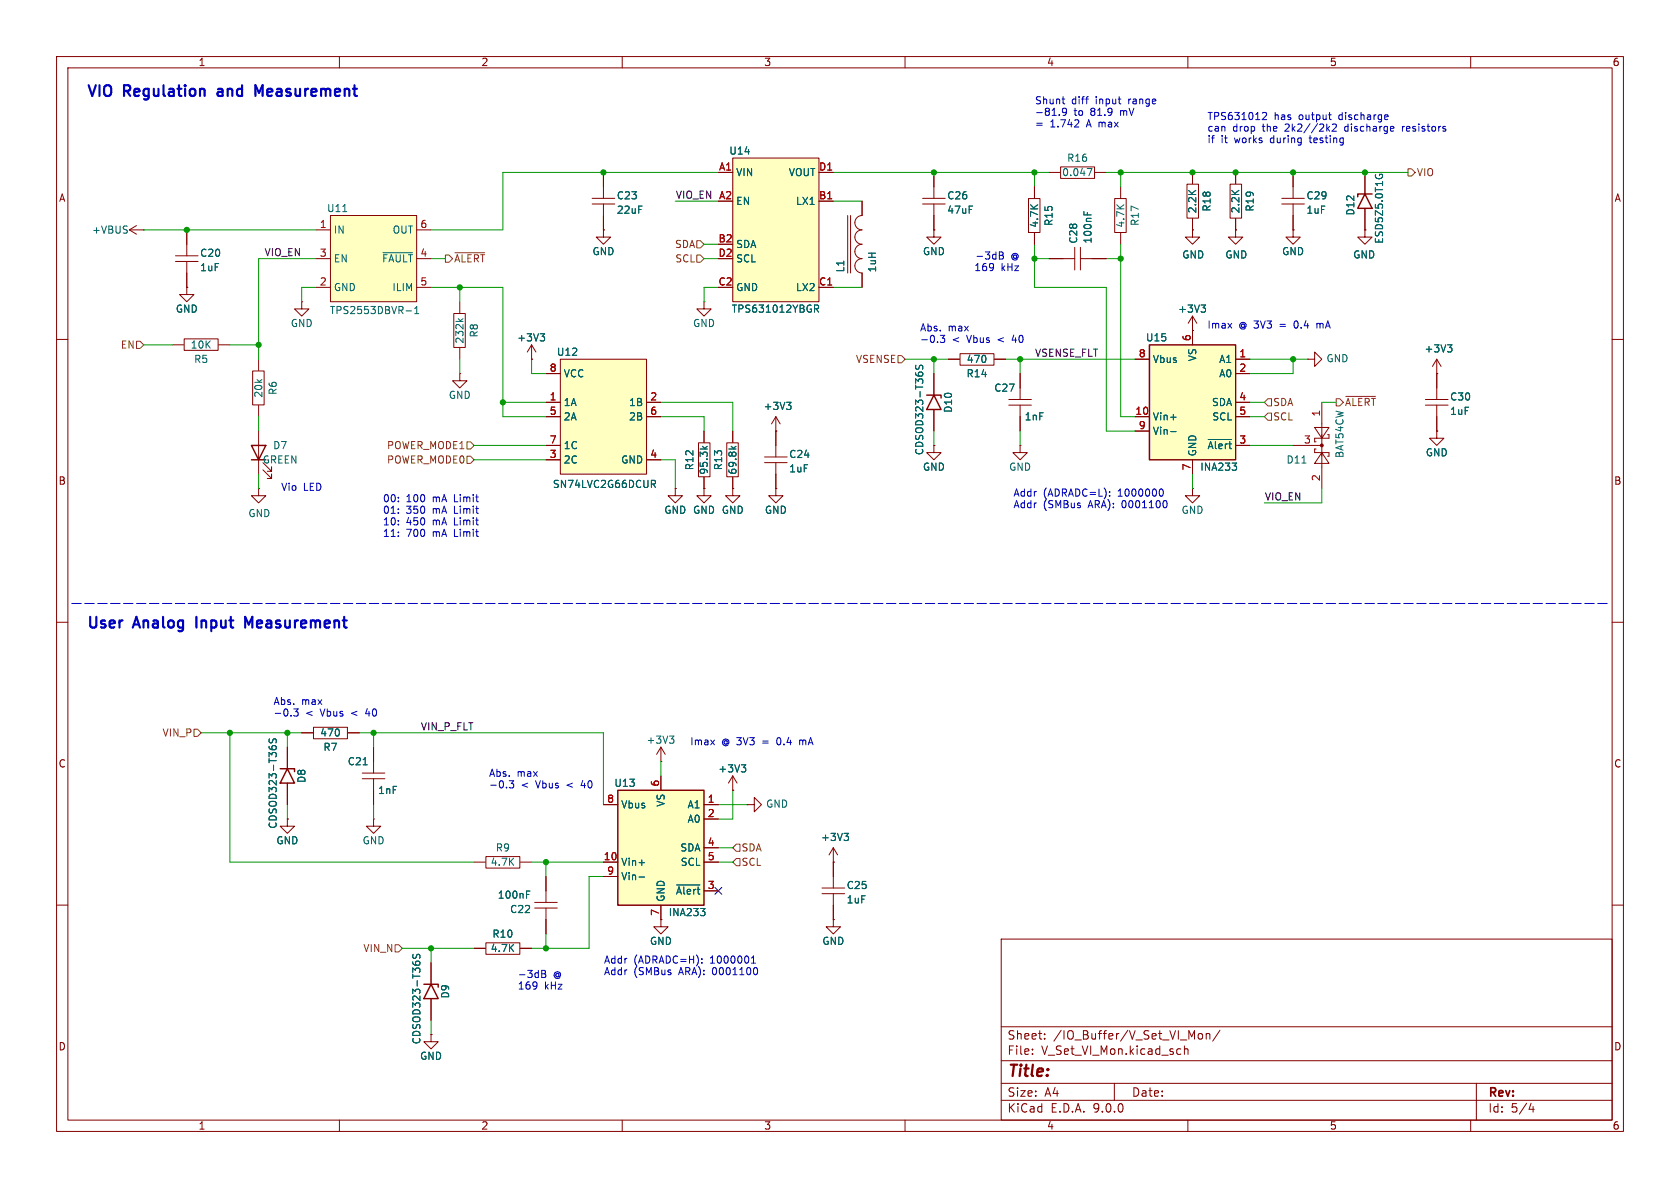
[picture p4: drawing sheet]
<svg xmlns="http://www.w3.org/2000/svg" width="297mm" height="210mm" viewBox="0 0 297 210" stroke-linecap="round" stroke-linejoin="round" font-family="sans-serif">
<g fill="none" stroke="#840000" stroke-width=".18">
<path d="M10 10h277v190h-277zM12 12h273v186h-273zM60 10v2M110 10v2M160 10v2M210 10v2M260 10v2M149.9 38.1v10.2M150.4 38.1v10.2M152.4 35.6v2.5a1.27 1.27 0 0 0-1.3 1.3 1.27 1.27 0 0 0 1.3 1.2 1.27 1.27 0 0 0-1.3 1.3 1.27 1.27 0 0 0 1.3 1.3 1.27 1.27 0 0 0-1.3 1.3 1.27 1.27 0 0 0 1.3 1.2 1.27 1.27 0 0 0-1.3 1.3 1.27 1.27 0 0 0 1.3 1.3v2.5M217.5 32.6h2v6h-2zM218.4 30.5v2"/>
<path d="M218.4 38.6v2M218.4 40.6v1.3h1.3l-1.3 1.3-1.2-1.3h1.2M218.4 40.6h.1M10 60h2M231.1 63.5h1.3v-1.3l1.3 1.3-1.3 1.3v-1.3M231.1 63.5h.1M285 60h2M10 110h2M285 110h2M10 160h2M177 166h108v32h-108zM285 160h2"/>
<path d="M60 198v2M110 198v2M160 198v2M177 194.5h108M177 191.5h108M177 187.5h108M177 181.5h108M182.5 186.3v.1M182.5 185.5v.1M184.7 183.6v.1M184.7 182.8v.1M197 191.5v3"/>
<path d="M208.6 185.4l.1 .1M208.7 186.3l-.1 .1M209.4 184.9v1.5M209.4 185.5l.2-.1 .4 .1v.9M210 198v2M211.9 182.8l.2-.1 .4 .1 .1 .6-.1 .2-.4 .1-.2-.1zM213.2 182.8l.3-.1 .3 .1 .1 .9M213.2 182.7v1M215.7 182.1l-1.3 2M260 198v2M261 191.5v6.5M270.7 195l-.4 1.1h.9"/>
<path d="M271 195.6v1"/>
</g>
<path d="M129.5 27.9h15.3v25.4h-15.3z" fill="#ffffc2"/>
<g fill="none" stroke="#840000" stroke-width=".18">
<path d="M24.1 39.9l-1.2 .7M127 30.5h2.5M129.5 27.9h15.3v25.4h-15.3zM144.8 30.5h2.5M144.8 35.6h2.5M22.9 40.6l1.2 .8M22.9 40.6h2.5M25.4 40.6h.1M53.3 53.3v1.3h1.3l-1.3 1.3-1.2-1.3h1.2M53.3 53.3h.1M144.8 50.8h2.5M228.6 40.6v1.3h1.3l-1.3 1.3-1.3-1.3h1.3"/>
<path d="M228.6 40.6h.1M167.6 63.5h2M169.7 62.5h6v2.1h-6zM175.8 63.5h2M178.3 71.6h4M178.3 70.6h4M180.3 78.7v1.3h1.3l-1.3 1.3-1.2-1.3h1.2M180.3 78.7h.1M180.3 66v4.6M180.3 71.6v4.6M45.7 86.4v1.2h1.3l-1.3 1.3-1.3-1.3h1.3M45.7 86.4h.1"/>
<path d="M94.5 159.5h4M96.5 154.9v4.6M94.5 160.5h4M96.5 160.5v4.6M116.8 162.6v1.2h1.3l-1.3 1.3-1.2-1.3h1.2M116.8 162.6h.1"/>
</g>
<path d="M144 53.9h.5l.2 .3-.1 .3-.6 .1M144.3 54.6l.4 .6M93.1 158.1h.4M93.1 157.5h.6" fill="none" stroke="#006464" stroke-width=".18"/>
<path d="M203.2 61h15.2v20.3h-15.2z" fill="#ffffc2"/>
<path d="M203.2 61h15.2v20.3h-15.2z" fill="none" stroke="#840000" stroke-width=".25"/>
<g fill="none" stroke="#840000" stroke-width=".18">
<path d="M32.6 59.9h6v2h-6zM185.4 45.7h4.6M190 43.7v4M191 43.7v4M191 45.7h4.6M210.8 58.4v2.6M30.5 61h2M38.6 61h2M200.7 63.5h2.5M200.7 73.7h2.5M200.7 76.2h2.5M218.4 63.5h2.6"/>
<path d="M218.4 73.7h2.6M218.4 66h2.6M218.4 71.1h2.6M218.4 78.7h2.6M210.8 81.3v2.5"/>
</g>
<path d="M191.6 37.4v.6M192.2 37.6v.4M207 73.8h.9M207 76.3h.9M213.6 77.7h4.1M217.8 81.9h.8l-.4 .4M218.6 82.5v.5" fill="none" stroke="#006464" stroke-width=".18"/>
<path d="M109.2 139.7h15.3v20.3h-15.3z" fill="#ffffc2"/>
<path d="M44.4 78.7h2.6l-1.3 2.6zM163.8 69.9h2.6v.5M165.1 69.9l1.3 2.5h-2.6zM44.4 81.3h2.6M49.5 135.9h2.6v.5M50.8 135.9l1.3 2.5h-2.6zM109.2 139.7h15.3v20.3h-15.3zM74.9 174h2.6v.5M76.2 174l1.3 2.5h-2.6z" fill="none" stroke="#840000" stroke-width=".25"/>
<g fill="none" stroke="#840000" stroke-width=".18">
<path d="M181.8 35.1h2.1v6h-2.1zM182.9 33v2M31 45.2h4M31 46.2h4M33 50.8v1.3h1.3l-1.3 1.2-1.3-1.2h1.3M33 50.8h.1M33 40.6v4.6M33 46.2v4.6M182.9 41.2v2M44.7 65.6h2v6h-2zM45.7 63.5v2M45.7 71.7v2"/>
<path d="M45.7 76.2v7.6M165.1 66v3.9M165.1 72.4v3.8M228.6 78.7h5.1M232.4 75.6h2.5l-1.2 1.9zM232.7 79.4h-.3v.6h2.5v.6h-.2M233.7 71.1v15.3M234.7 76.8h.2v.7h-2.5v.6h.3M46.5 83.1l1.5 1.5v-.8v.8h-.8M46.5 81.8l1.5 1.5v-.7v.7h-.8M129.5 86.4v1.2h1.3l-1.3 1.3-1.2-1.3h1.2M129.5 86.4h.1"/>
<path d="M137.2 86.4v1.2h1.2l-1.2 1.3-1.3-1.3h1.3M137.2 86.4h.1M233.7 80l1.2 1.9h-2.5zM50.8 132.1v3.8M50.8 138.4v3.8M53.3 129.5h2M55.4 128.6h6v2h-6zM61.5 129.5h2M64 137.7h4M64 136.7h4M66 132.1v4.6M66 137.7v4.5"/>
<path d="M116.8 134.6h.1M116.8 132.1v2.5M116.8 137.2v2.5M116.8 132.1l-.7 1.3M116.8 132.1l.8 1.3M129.5 139.7h.1M129.5 137.2l-.7 1.2M129.5 137.2l.8 1.2M129.5 137.2v2.5M50.8 144.8v1.3h1.3l-1.3 1.2-1.3-1.2h1.3M50.8 144.8h.1M83.8 152.4h2"/>
<path d="M85.9 151.4h6v2.1h-6zM92 152.4h2M106.7 142.2h2.5M106.7 152.4h2.5M106.7 154.9h2.5M124.5 142.2h2.5M124.5 152.4h2.5M124.5 144.8h2.5M124.5 149.9h2.5M124.5 157.5h2.5M132.1 142.2h1.2v-1.2l1.3 1.2-1.3 1.3v-1.3M132.1 142.2h.1"/>
<path d="M145.3 157h4M145.3 158h4M147.3 152.4h.1M147.3 149.9v7.1M147.3 158v4.6M147.3 149.9l-.7 1.2M147.3 149.9l.8 1.2M76.2 170.2v3.8M76.2 176.5v3.8M83.8 167.6h2M85.9 166.7h6v2h-6zM92 167.6h2"/>
<path d="M116.8 160v2.6M147.3 162.6v1.2h1.3l-1.3 1.3-1.3-1.3h1.3M147.3 162.6h.1M76.2 182.9v1.3h1.3l-1.3 1.2-1.3-1.2h1.3M76.2 182.9h.1"/>
</g>
<g fill="none" stroke="#006464" stroke-width=".18">
<path d="M161.9 64.6v.4l.1 .2h.4l.2-.5 .3-.1 .2 .2v.5M162.4 65.9l.2-.1 .5 .1M230.2 81.9h.7M47.6 130.6v.5l.1 .2h.4l.2-.6 .3-.1 .2 .2v.5M48.1 131.9l.2-.1 .5 .1M64.2 135.2h.7M118.4 130.1h.7l-.4 .5M118.9 130.6l.2 .2v.3l-.2 .3M131.1 135.2h.7l-.4 .5M131.6 135.7l.2 .2v.3l-.2 .3M113 152.5h.9M113 155h.9"/>
<path d="M119.6 156.4h4.1M149.2 147.3h.8l-.4 .5M149.8 147.8l.2 .2v.3l-.2 .3M73 168.7v.5l.1 .2h.4l.2-.6 .3-.1 .2 .2v.5M73.5 170l.2-.1 .5 .1M123.8 160.6h.8l-.4 .5M124.6 161.2v.5"/>
</g>
<circle cx="233.7" cy="78.7" r=".25" fill="#840000" stroke="#840000" stroke-width=".18"/>
<path d="M58.4 38.1h15.3v15.2h-15.3z" fill="#ffffc2"/>
<g fill="none" stroke="#840000" stroke-width=".18">
<path d="M58.4 38.1h15.3v15.2h-15.3zM104.7 35.1h4M104.7 36.1h4M106.7 30.5v4.6M106.7 36.1v4.5M197.1 35.1h2v6h-2zM198.1 33v2M209.8 32.6h2.1v6h-2.1zM210.8 30.5v2M210.8 38.6v2M226.6 35.1h4M226.6 36.1h4"/>
<path d="M228.6 30.5v4.6M228.6 36.1v4.5M241.3 30.5v3.8M241.3 36.8v3.8M55.9 40.6h2.5M55.9 45.7h2.5M55.9 50.8h2.5M73.7 40.6h2.5M73.7 45.7h2.5M73.7 50.8h2.5M106.7 40.6v1.3h1.2l-1.2 1.3-1.3-1.3h1.3M106.7 40.6h.1"/>
<path d="M198.1 41.2v2M210.8 40.6v1.3h1.3l-1.3 1.3-1.3-1.3h1.3M210.8 40.6h.1M210.8 58.4h.1M210.8 55.9v2.5M210.8 55.9l-.7 1.3M210.8 55.9l.8 1.3M241.3 40.6v1.3h-1.3l1.3 1.3 1.3-1.3h-1.3M241.3 40.6h.1M123.5 78.3h2v6h-2zM124.5 76.2v2M128.5 78.3h2v6h-2z"/>
<path d="M129.5 76.2v2M137.2 76.2v4.6M165.1 78.7v1.3h1.3l-1.3 1.3-1.3-1.3h1.3M165.1 78.7h.1M252 70.6h4M252 71.6h4M254 66h.1M254 76.2v1.3h1.3l-1.3 1.2-1.3-1.2h1.3M254 76.2h.1M254 63.5v7.1M254 71.6v4.6M254 63.5l-.8 1.3"/>
<path d="M254 63.5l.8 1.3M119.4 86.4v1.2h1.2l-1.2 1.3-1.3-1.3h1.3M119.4 86.4h.1M124.5 86.4v1.2h1.2l-1.2 1.3-1.3-1.3h1.3M124.5 86.4h.1M124.5 84.4v2M129.5 84.4v2M135.2 80.8h4M135.2 81.8h4M137.2 81.8v4.6M210.8 86.4v1.2h1.3l-1.3 1.3-1.3-1.3h1.3M210.8 86.4h.1"/>
</g>
<g fill="none" stroke="#006464" stroke-width=".18">
<path d="M60.6 37.4h.7M243.2 30.9l-.1 .3M243.9 31.1v-.3h.4l.1 .4M67.7 44.7h5.2M71.8 55h1M73.3 55.4h.7M73.3 54.5l.4-.3v1.2M212.3 53.9h.8l-.4 .5M212.9 54.4l.2 .2v.3l-.2 .3M124.2 78.9l.5 .5M125 78.9l-.4 .4M129.3 78.9l.5 .5"/>
<path d="M130.1 78.9l-.5 .4M255.9 61h.8l-.4 .4M256.4 61.4l.3 .3v.3l-.3 .2"/>
</g>
<path d="M241.3 34.3l1.3 2.5h-2.6zM242.6 34.3h-2.6v.5" fill="none" stroke="#840000" stroke-width=".25"/>
<path d="M99.1 63.5h15.2v20.3h-15.2z" fill="#ffffc2"/>
<g fill="none" stroke="#840000" stroke-width=".18">
<path d="M106.7 30.5v2.5M106.7 38.1v2.5M127 30.5h2.5M144.8 30.5h2.5M144.8 35.6h2.5M152.4 35.6v2.5M163.1 35.1h4M163.1 36.1h4M165.1 30.5v4.6M165.1 36.1v4.5M182.9 33v2M185.4 30.5h2"/>
<path d="M187.5 29.5h6v2h-6zM193.6 30.5h2M210.8 30.5v2M210.8 38.6v2M218.4 30.5v2M218.4 38.6v2M228.6 30.5v2.5M228.6 38.1v2.5M241.3 30.5v3.8M241.3 36.8v3.8M33 50.8h.1M33 40.6v2.6"/>
<path d="M33 48.3v2.5M80.2 55.4h2.1v6h-2.1zM81.3 53.3v2M106.7 40.6h.1M124.5 53.3v1.3h1.2l-1.2 1.3-1.3-1.3h1.3M124.5 53.3h.1M144.8 50.8h2.5M152.4 48.3v2.5M165.1 40.6v1.3h1.3l-1.3 1.3-1.3-1.3h1.3M165.1 40.6h.1M182.9 41.2v2M185.4 45.7h2.6"/>
<path d="M193 45.7h2.6M210.8 40.6h.1M210.8 58.4h.1M210.8 58.4v2.6M218.4 40.6h.1M228.6 40.6h.1M241.3 40.6h.1M81.3 66v1.3h1.2l-1.2 1.3-1.3-1.3h1.3M81.3 66h.1M81.3 61.5v2M94 63.5h.1M94 61l-.8 1.2"/>
<path d="M94 61l.7 1.2M94 61v2.5M96.5 66h2.6M96.5 71.1h2.6M96.5 73.7h2.6M96.5 78.7h2.6M99.1 63.5h15.2v20.3h-15.2zM114.3 71.1h2.5M114.3 73.7h2.5M124.5 76.2v2M129.5 76.2v2M137.2 76.2h.1"/>
<path d="M137.2 73.7l-.8 1.2M137.2 73.7l.7 1.2M137.2 73.7v5M165.1 78.7h.1M165.1 66v3.9M165.1 72.4v3.8M167.6 63.5h2M175.8 63.5h2M180.3 66v2.6M180.3 73.7v2.5M200.7 73.7h2.5M200.7 63.5h2.5"/>
<path d="M200.7 76.2h2.5M218.4 66h2.6M218.4 71.1h2.6M218.4 73.7h2.6M218.4 78.7h2.6M218.4 63.5h2.6M254 66h.1M254 76.2h.1M254 66v2.6M254 73.7v2.5M96.5 81.3h2.6M114.3 81.3h2.5"/>
<path d="M119.4 86.4h.1M124.5 86.4h.1M124.5 84.4v2M129.5 86.4h.1M129.5 84.4v2M137.2 86.4h.1M137.2 83.8v2.6M210.8 81.3v2.5M50.8 132.1v3.8M50.8 138.4v3.8M53.3 129.5h2M61.5 129.5h2"/>
<path d="M66 132.1v2.5M66 139.7v2.5M116.8 137.2v2.5M129.5 139.7h.1M50.8 144.8h.1M66 144.8v1.3h1.3l-1.3 1.2-1.2-1.2h1.2M66 144.8h.1M96.5 154.9v2.6M106.7 142.2h2.5M106.7 152.4h2.5M106.7 154.9h2.5M124.5 142.2h2.5"/>
<path d="M124.5 152.4h2.5M124.5 144.8h2.5M124.5 149.9h2.5M124.5 157.5h2.5M147.3 152.4h.1M147.3 152.4v2.5M76.2 170.2v3.8M76.2 176.5v3.8M83.8 167.6h2M92 167.6h2M96.5 162.6v2.5M116.8 162.6h.1"/>
<path d="M116.8 160v2.6M147.3 162.6h.1M147.3 160v2.6M76.2 182.9h.1"/>
</g>
<g fill="none" stroke="#006464" stroke-width=".18">
<path d="M191.6 37.4v.6M192.2 29.8h.8l-.5 1.3M192.2 37.6v.4M243.2 30.9l-.1 .3M243.9 31.1v-.3h.4l.1 .4M81 56.3l.5 .5M81.9 56.3l-.5 .4M95.5 59h.8l-.4 .5M96 59.5l.3 .2v.3l-.3 .3M144 53.9h.5l.2 .3-.1 .3-.6 .1M144.3 54.6l.4 .6M212.3 53.9h.8l-.4 .5"/>
<path d="M212.9 54.4l.2 .2v.3l-.2 .3M124.2 78.9l.5 .5M125 78.9l-.4 .4M129.3 78.9l.5 .5M130.1 78.9l-.5 .4M139.1 71.1h.7l-.4 .5M139.6 71.6l.2 .2v.3l-.2 .3M161.9 64.6v.4l.1 .2h.4l.2-.5 .3-.1 .2 .2v.5M162.4 65.9l.2-.1 .5 .1M207 73.8h.9M207 76.3h.9M213.6 77.7h4.1"/>
<path d="M255.9 61h.8l-.4 .4M256.4 61.4l.3 .3v.3l-.3 .2M115.2 84.9h.4l.3 .2-.1 .4-.6 .1M115.5 85.6l.4 .6M217.8 81.9h.8l-.4 .4M218.6 82.5v.5M47.6 130.6v.5l.1 .2h.4l.2-.6 .3-.1 .2 .2v.5M48.1 131.9l.2-.1 .5 .1M64.2 135.2h.7M131.1 135.2h.7l-.4 .5M131.6 135.7l.2 .2v.3l-.2 .3M93.1 158.1h.4"/>
<path d="M93.1 157.5h.6M113 152.5h.9M113 155h.9M119.6 156.4h4.1M149.2 147.3h.8l-.4 .5M149.8 147.8l.2 .2v.3l-.2 .3M73 168.7v.5l.1 .2h.4l.2-.6 .3-.1 .2 .2v.5M73.5 170l.2-.1 .5 .1M123.8 160.6h.8l-.4 .5M124.6 161.2v.5"/>
</g>
<g fill="none" stroke="#725600" stroke-width=".18">
<path d="M248.9 29.8h.7l.6 .7-.6 .6h-.7zM78.7 45.1h.7l.6 .6-.6 .7h-.7zM80.4 44.7h5.3M123.2 42.5h.6l.7 .7-.7 .6h-.6zM123.2 45.1h.6l.7 .6-.7 .7h-.6zM24.1 60.3h.7l.6 .7-.6 .6h-.7zM82.5 78.1h.7l.6 .6-.6 .7h-.7zM158.7 62.9h.7l.6 .6-.6 .6h-.7zM224.2 70.5h.6v1.3h-.6l-.7-.7zM224.2 73h.6v1.3h-.6l-.7-.6zM236.2 70.5h.7l.6 .6-.6 .7h-.7zM237.9 70.1h5.3"/>
<path d="M82.5 80.6h.7l.6 .7-.6 .6h-.7zM34.3 128.9h.6l.7 .6-.7 .7h-.6zM130.2 151.8h.6v1.2h-.6l-.7-.6zM130.2 149.2h.6v1.3h-.6l-.7-.6zM69.8 167h.7l.6 .6-.6 .7h-.7z"/>
</g>
<path d="M12.7 106.7h271.8" fill="none" stroke="#0000c2" stroke-width=".18" stroke-dasharray="1.7 .6"/>
<g fill="none" stroke="#009600" stroke-width=".18">
<path d="M119.4 35.6h7.6M127 30.5h-38.1v10.1h-12.7M147.3 30.5h38.1M147.3 35.6h5.1M182.9 30.5v2.5M195.6 30.5h53.3M198.1 30.5v2.5M25.4 40.6h30.5M55.9 45.7h-10.2v17.8M55.9 50.8h-2.6v2.5M76.2 45.7h2.5M76.2 50.8h12.7v22.9h7.6"/>
<path d="M81.3 50.8v2.5M124.5 45.7h2.5M124.5 43.2h2.5M127 50.8h-2.5v2.5M147.3 50.8h5.1M182.9 45.7h2.5M182.9 43.2v7.6h12.7v25.4h5.1M195.6 45.7h2.5M198.1 43.2v30.5h2.6M25.4 61h5.1M40.6 61h5.1M45.7 73.7v2.5"/>
<path d="M81.3 63.5v2.5M83.8 78.7h12.7M88.9 71.1h7.6M94 63.5v2.5h2.5M116.8 71.1h12.7v5.1M116.8 73.7h7.7v2.5M160 63.5h7.6M165.1 63.5v2.5M165.1 76.2v2.5M177.8 63.5h22.9M180.3 63.5v2.5M180.3 76.2v2.5"/>
<path d="M221 63.5h10.1M221 71.1h2.5M221 73.7h2.5M221 78.7h7.6M228.6 63.5v2.5h-7.6M233.7 71.1h2.5M45.7 83.8v2.6M83.8 81.3h12.7M116.8 81.3h2.6v5.1M210.8 83.8v2.6M233.7 86.4v2.5h-10.2M35.6 129.5h17.7"/>
<path d="M40.6 129.5v22.9h43.2M50.8 129.5v2.6M63.5 129.5h43.2v12.7M66 129.5v2.6M116.8 134.6v2.6M129.5 139.7v5.1h-2.5M50.8 142.2v2.6M66 142.2v2.6M94 152.4h12.7M96.5 152.4v2.5M106.7 154.9h-2.6v12.7h-10.1M127 149.9h2.5"/>
<path d="M127 152.4h2.5M127 142.2h5.1M71.1 167.6h12.7M76.2 167.6v2.6M96.5 165.1v2.5M76.2 180.3v2.6"/>
</g>
<path d="M126.4 156.9l1.2 1.2M127.6 156.9l-1.2 1.2" fill="none" stroke="#000084" stroke-width=".18"/>
<g fill="none" stroke="#0000c2" stroke-width=".18">
<path d="M187.8 17.5h.4M188 18.3l.2 .1M188.5 19.7l-.2 .2h-.2l-.3-.2 .1-.5 .4-.1 .2 .2a.84 .84 0 0 1-.3 1.1h-.3M191.9 17.5h.5M192.3 17.1h.1M223.2 20l.5-.1 .2 .3-.8 .9h.8M190.5 21.2l.2 .2v.3l-.8 .7h.8M234.7 22.7l.3 .5M234.9 20.3h.5M235 22.3l-.4 .5M235.1 21.1h.3M235.5 22l.5-.1 .3 .4-.8 .9h.8"/>
<path d="M245 20.3l.3 .1 .1 .2-.6 .1M245.3 21.1h-.3M246.4 22.4v.2l-.6 .2M247.9 22.3v.9M248.2 22.3l-.3 .3M166.2 59.3h.8l-.4 .5 .4 .1v.5l-.2 .1-.6-.1M176.7 44.5h.4l.2 .3-.2 .3 .2 .2 .1 .3-.2 .2h-.5zM176.7 45.1h.4M232.8 57.2v.8M233 57.2l-.2 .1M196.2 87.6v.1M196.2 86.9v.1"/>
<path d="M205.1 86.5l.1-.1a.68 .68 0 0 1 .5 .7 .68 .68 0 0 1-.5 .6h-.1M206 88.5a.79 .79 0 0 1 0 1.3M51.9 125.3h.8l-.4 .5 .4 .1v.6l-.2 .1-.6-.1M90 138h.8l-.4 .5 .4 .1v.6l-.2 .1-.6-.1M141.4 130.8v.9M141.6 130.8l-.2 .1M95.8 171.5h.4l.2 .3-.2 .3 .2 .2 .1 .3-.2 .2h-.5zM95.8 172.1h.4M124.1 170.1v.2M124.1 169.5v.1M132.8 170.3h.8M132.8 169.4l.4-.4v1.3"/>
<path d="M133.6 171a.79 .79 0 0 1 0 1.3"/>
</g>
<g fill="none" stroke="#0000c2" stroke-width=".38">
<path d="M15.7 15.1l.6 1.9 .6-1.9M17.6 15.1v1.9M18.5 15.3a.65 .65 0 0 1 1.1 0M22.9 15.2l-.2-.1h-.8v1.9M28.9 15.1v1.6M31.6 15.1v1.6M32.7 15.1l-.1 .1h.1M32.7 15.1l.1 .1h-.1M32.7 15.1v.1M38.5 16.3l-.1 .2 .1 .4M42.8 15.1v1.9M45.2 17v-1.9l.6 1.3 .6-1.3v1.9"/>
<path d="M62.7 15.1v1.6M15.9 109v1.6M17 109v1.6M23.5 110.9l.6-1.9 .6 1.9M28.8 109v1.7M34.7 109v1.9M40.8 109v1.7M43.3 110.9v-1.9l.7 1.4 .6-1.4v1.9M60.8 109v1.7"/>
</g>
<g fill="#009600" stroke="#009600" stroke-width=".18">
<circle cx="96.5" cy="152.4" r=".46"/>
<circle cx="96.5" cy="167.6" r=".46"/>
<circle cx="210.8" cy="30.5" r=".46"/>
<circle cx="241.3" cy="30.5" r=".46"/>
<circle cx="228.6" cy="30.5" r=".46"/>
<circle cx="218.4" cy="30.5" r=".46"/>
<circle cx="33" cy="40.6" r=".46"/>
<circle cx="45.7" cy="61" r=".46"/>
<circle cx="81.3" cy="50.8" r=".46"/>
<circle cx="228.6" cy="63.5" r=".46"/>
<circle cx="165.1" cy="63.5" r=".46"/>
<circle cx="106.7" cy="30.5" r=".46"/>
<circle cx="88.9" cy="71.1" r=".46"/>
<circle cx="182.9" cy="45.7" r=".46"/>
<circle cx="198.1" cy="30.5" r=".46"/>
<circle cx="182.9" cy="30.5" r=".46"/>
<circle cx="165.1" cy="30.5" r=".46"/>
<circle cx="198.1" cy="45.7" r=".46"/>
<circle cx="180.3" cy="63.5" r=".46"/>
<circle cx="50.8" cy="129.5" r=".46"/>
<circle cx="40.6" cy="129.5" r=".46"/>
<circle cx="66" cy="129.5" r=".46"/>
<circle cx="76.2" cy="167.6" r=".46"/>
</g>
<text font-size="2.8" fill="#840000" x="178" y="190.9">Title:</text>
<g font-size="2.7" fill="#0000c2">
<text x="15.2" y="18">VIO</text>
<text x="22" y="18">Regulation</text>
<text x="39.4" y="18">and</text>
<text x="46.7" y="18">Measurement</text>
<text x="15.2" y="112">User</text>
<text x="23.8" y="112">Analog</text>
<text x="35.5" y="112">Input</text>
<text x="44.9" y="112">Measurement</text>
</g>
<g font-size="2.1" fill="#840000">
<text x="178" y="184">Sheet:</text>
<text x="186.2" y="184">/IO_Buffer/V_Set_VI_Mon/</text>
<text x="178" y="186.7">File:</text>
<text x="184.1" y="186.7">V_Set_VI_Mon.kicad_sch</text>
<text x="178" y="196.9">KiCad</text>
<text x="178" y="194.1">Size:</text>
<text x="184.7" y="194.1">A4</text>
<text x="185.7" y="196.9">E.D.A.</text>
<text x="193.3" y="196.9">9.0.0</text>
<text x="200" y="194.1">Date:</text>
<text x="263" y="194.3">Rev:</text>
<text x="263" y="196.9">Id:</text>
<text x="267.1" y="196.9">5/4</text>
</g>
<g font-size="1.8" fill="#840000">
<text x="35" y="11.9">1</text>
<text x="85" y="11.9">2</text>
<text x="135" y="11.9">3</text>
<text x="185" y="11.9">4</text>
<text x="235" y="11.9">5</text>
<text x="285" y="11.9">6</text>
<text x="10.3" y="35.9">A</text>
<text x="285.3" y="35.9">A</text>
<text x="10.3" y="85.9">B</text>
<text x="285.3" y="85.9">B</text>
<text x="10.3" y="135.9">C</text>
<text x="285.3" y="135.9">C</text>
<text x="10.3" y="185.9">D</text>
<text x="285.3" y="185.9">D</text>
<text x="35" y="199.9">1</text>
<text x="85" y="199.9">2</text>
<text x="135" y="199.9">3</text>
<text x="185" y="199.9">4</text>
<text x="235" y="199.9">5</text>
<text x="285" y="199.9">6</text>
</g>
<g font-size="1.8" fill="#0000c2">
<text x="182.9" y="18.5">Shunt</text>
<text x="182.9" y="20.6">-81.9</text>
<text x="182.9" y="22.6">=</text>
<text x="185.6" y="22.6">1.742</text>
<text x="189.4" y="18.5">diff</text>
<text x="189.9" y="20.6">to</text>
<text x="192.2" y="22.6">A max</text>
<text x="192.9" y="20.6">81.9</text>
<text x="193.8" y="18.5">input</text>
<text x="198.3" y="20.6">mV</text>
<text x="199.8" y="18.5">range</text>
<text x="213.4" y="21.4">TPS631012</text>
<text x="213.4" y="23.5">can</text>
<text x="217.9" y="23.5">drop</text>
<text x="223.3" y="23.5">the</text>
<text x="225.2" y="21.4">has</text>
<text x="227.5" y="23.5">2k2//2k2</text>
<text x="229.7" y="21.4">output</text>
<text x="236.9" y="21.4">discharge</text>
<text x="238.2" y="23.5">discharge</text>
<text x="248.5" y="23.5">resistors</text>
<text x="213.4" y="25.5">if</text>
<text x="215.9" y="25.5">it</text>
<text x="218.4" y="25.5">works</text>
<text x="224.9" y="25.5">during</text>
<text x="232" y="25.5">testing</text>
<text x="172.3" y="46">-3dB</text>
<text x="178.7" y="46">@</text>
<text x="172.2" y="48">169</text>
<text x="177" y="48">kHz</text>
<text x="162.6" y="58.7">Abs.</text>
<text x="167.6" y="58.7">max</text>
<text x="213.4" y="58.2">Imax</text>
<text x="219" y="58.2">@ 3V3</text>
<text x="226.5" y="58.2">=</text>
<text x="229.2" y="58.2">0.4</text>
<text x="233.4" y="58.2">mA</text>
<text x="162.6" y="60.7">-0.3</text>
<text x="168.3" y="60.7">&lt;</text>
<text x="171.1" y="60.7">Vbus</text>
<text x="176.7" y="60.7">&lt;</text>
<text x="179.4" y="60.7">40</text>
<text x="49.6" y="87">Vio</text>
<text x="53.6" y="87">LED</text>
<text x="67.6" y="89">00:</text>
<text x="71.8" y="89">100</text>
<text x="76.6" y="89">mA</text>
<text x="80.5" y="89">Limit</text>
<text x="179.1" y="87.9">Addr</text>
<text x="179.1" y="89.9">Addr</text>
<text x="184.4" y="87.9">(ADRADC=L):</text>
<text x="184.4" y="89.9">(SMBus</text>
<text x="192.5" y="89.9">ARA):</text>
<text x="197.7" y="87.9">1000000</text>
<text x="198.6" y="89.9">0001100</text>
<text x="67.6" y="91">01:</text>
<text x="67.6" y="93.1">10:</text>
<text x="67.6" y="95.1">11:</text>
<text x="71.8" y="91">350</text>
<text x="71.8" y="93.1">450</text>
<text x="71.8" y="95.1">700</text>
<text x="76.6" y="91">mA</text>
<text x="76.6" y="93.1">mA</text>
<text x="76.6" y="95.1">mA</text>
<text x="80.5" y="91">Limit</text>
<text x="80.5" y="93.1">Limit</text>
<text x="80.5" y="95.1">Limit</text>
<text x="48.3" y="124.7">Abs.</text>
<text x="53.3" y="124.7">max</text>
<text x="48.3" y="126.8">-0.3</text>
<text x="54" y="126.8">&lt;</text>
<text x="56.8" y="126.8">Vbus</text>
<text x="62.4" y="126.8">&lt;</text>
<text x="65.1" y="126.8">40</text>
<text x="121.9" y="131.8">Imax</text>
<text x="127.6" y="131.8">@ 3V3</text>
<text x="135" y="131.8">=</text>
<text x="137.8" y="131.8">0.4</text>
<text x="142" y="131.8">mA</text>
<text x="86.4" y="137.4">Abs.</text>
<text x="91.4" y="137.4">max</text>
<text x="86.4" y="139.5">-0.3</text>
<text x="92.1" y="139.5">&lt;</text>
<text x="94.9" y="139.5">Vbus</text>
<text x="100.5" y="139.5">&lt;</text>
<text x="103.2" y="139.5">40</text>
<text x="91.4" y="173">-3dB</text>
<text x="97.8" y="173">@</text>
<text x="106.7" y="170.4">Addr</text>
<text x="106.7" y="172.5">Addr</text>
<text x="112" y="170.4">(ADRADC=H):</text>
<text x="112" y="172.5">(SMBus</text>
<text x="120.1" y="172.5">ARA):</text>
<text x="125.7" y="170.4">1000001</text>
<text x="126.2" y="172.5">0001100</text>
<text x="91.4" y="175">169</text>
<text x="96.2" y="175">kHz</text>
</g>
<g font-size="1.8" fill="#006464">
<text x="128.8" y="27.5">U14</text>
<text x="188.6" y="28.8">R16</text>
<text x="108.9" y="35.4">C23</text>
<text x="130" y="31.3">VIN</text>
<text x="139.4" y="31.3">VOUT</text>
<text x="167.4" y="35.4">C26</text>
<text x="187.7" y="31.3">0.047</text>
<text x="230.9" y="35.4">C29</text>
<text x="16.2" y="41.5">+VBUS</text>
<text x="57.7" y="37.7">U11</text>
<text x="58.9" y="41.5">IN</text>
<text x="69.3" y="41.5">OUT</text>
<text x="108.9" y="38">22uF</text>
<text x="130" y="36.4">EN</text>
<text x="140.6" y="36.4">LX1</text>
<text x="167.4" y="38">47uF</text>
<text x="183.7" y="40.3" transform="rotate(-90 183.7 40.3)">4.7K</text>
<text x="186.3" y="40" transform="rotate(-90 186.3 40)">R15</text>
<text x="199" y="40.3" transform="rotate(-90 199 40.3)">4.7K</text>
<text x="201.5" y="40" transform="rotate(-90 201.5 40)">R17</text>
<text x="211.7" y="37.8" transform="rotate(-90 211.7 37.8)">2.2K</text>
<text x="214.2" y="37.5" transform="rotate(-90 214.2 37.5)">R18</text>
<text x="219.3" y="37.8" transform="rotate(-90 219.3 37.8)">2.2K</text>
<text x="221.8" y="37.5" transform="rotate(-90 221.8 37.5)">R19</text>
<text x="230.9" y="38">1uF</text>
<text x="239.6" y="38.2" transform="rotate(-90 239.6 38.2)">D12</text>
<text x="35.3" y="45.6">C20</text>
<text x="58.9" y="46.6">EN</text>
<text x="67.4" y="46.6">~{FAULT}</text>
<text x="104.6" y="45.3">GND</text>
<text x="130" y="44">SDA</text>
<text x="130" y="46.6">SCL</text>
<text x="163.1" y="45.3">GND</text>
<text x="190.6" y="43.2" transform="rotate(-90 190.6 43.2)">C28</text>
<text x="193.2" y="43.2" transform="rotate(-90 193.2 43.2)">100nF</text>
<text x="208.9" y="45.9">GND</text>
<text x="216.5" y="45.9">GND</text>
<text x="226.6" y="45.3">GND</text>
<text x="239.1" y="45.9">GND</text>
<text x="244.7" y="43.2" transform="rotate(-90 244.7 43.2)">ESD5Z5.0T1G</text>
<text x="35.3" y="48.1">1uF</text>
<text x="58.9" y="51.7">GND</text>
<text x="69.3" y="51.7">ILIM</text>
<text x="130" y="51.7">GND</text>
<text x="140.6" y="51.7">LX2</text>
<text x="149.5" y="48.3" transform="rotate(-90 149.5 48.3)">L1</text>
<text x="155.1" y="48.3" transform="rotate(-90 155.1 48.3)">1uH</text>
<text x="31" y="55.5">GND</text>
<text x="51.3" y="58">GND</text>
<text x="58.2" y="55.7">TPS2553DBVR-1</text>
<text x="84.7" y="59.8" transform="rotate(-90 84.7 59.8)">R8</text>
<text x="122.4" y="58">GND</text>
<text x="129.3" y="55.5">TPS631012YBGR</text>
<text x="208.2" y="55.5">+3V3</text>
<text x="33.6" y="61.8">10K</text>
<text x="34.2" y="64.4">R5</text>
<text x="82.1" y="60.8" transform="rotate(-90 82.1 60.8)">232k</text>
<text x="91.3" y="60.6">+3V3</text>
<text x="98.4" y="63.1">U12</text>
<text x="170.8" y="64.4">470</text>
<text x="202.5" y="60.6">U15</text>
<text x="203.7" y="64.4">Vbus</text>
<text x="211.7" y="64" transform="rotate(-90 211.7 64)">VS</text>
<text x="215.4" y="64.4">A1</text>
<text x="234.4" y="64.2">GND</text>
<text x="251.7" y="62.5">+3V3</text>
<text x="46.6" y="70.4" transform="rotate(-90 46.6 70.4)">20k</text>
<text x="49.1" y="69.9" transform="rotate(-90 49.1 69.9)">R6</text>
<text x="79.2" y="70.7">GND</text>
<text x="99.6" y="66.9">VCC</text>
<text x="99.6" y="72">1A</text>
<text x="111.1" y="72">1B</text>
<text x="170.8" y="66.9">R14</text>
<text x="175.7" y="69.4">C27</text>
<text x="214.2" y="72">SDA</text>
<text x="215.4" y="66.9">A0</text>
<text x="256.3" y="71">C30</text>
<text x="99.6" y="74.5">2A</text>
<text x="111.1" y="74.5">2B</text>
<text x="134.9" y="72.7">+3V3</text>
<text x="168.5" y="73.1" transform="rotate(-90 168.5 73.1)">D10</text>
<text x="181.1" y="74.5">1nF</text>
<text x="203.7" y="74.5">Vin+</text>
<text x="203.7" y="77.1">Vin-</text>
<text x="214.2" y="74.5">SCL</text>
<text x="256.3" y="73.5">1uF</text>
<text x="46.3" y="82.1">GREEN</text>
<text x="48.2" y="79.6">D7</text>
<text x="99.6" y="79.6">1C</text>
<text x="99.6" y="82.1">2C</text>
<text x="109.7" y="82.1">GND</text>
<text x="122.8" y="83.2" transform="rotate(-90 122.8 83.2)">R12</text>
<text x="127.9" y="83.2" transform="rotate(-90 127.9 83.2)">R13</text>
<text x="139.4" y="83.7">1uF</text>
<text x="139.4" y="81.2">C24</text>
<text x="163.1" y="83.4">GND</text>
<text x="163.4" y="80.6" transform="rotate(-90 163.4 80.6)">CDSOD323-T36S</text>
<text x="178.3" y="83.4">GND</text>
<text x="211.7" y="80.8" transform="rotate(-90 211.7 80.8)">GND</text>
<text x="212.1" y="83.4">INA233</text>
<text x="213.4" y="79.6">~{Alert}</text>
<text x="227.3" y="82.1">D11</text>
<text x="237.7" y="81.1" transform="rotate(-90 237.7 81.1)">BAT54CW</text>
<text x="252" y="80.9">GND</text>
<text x="97.6" y="86.5">SN74LVC2G66DCUR</text>
<text x="125.3" y="84" transform="rotate(-90 125.3 84)">95.3k</text>
<text x="130.4" y="84" transform="rotate(-90 130.4 84)">69.8k</text>
<text x="43.8" y="91.6">GND</text>
<text x="117.3" y="91">GND GND GND</text>
<text x="135.1" y="91">GND</text>
<text x="208.8" y="91">GND</text>
<text x="56.5" y="130.4">470</text>
<text x="114.2" y="131.7">+3V3</text>
<text x="57.1" y="132.9">R7</text>
<text x="61.4" y="135.5">C21</text>
<text x="126.9" y="136.8">+3V3</text>
<text x="54.2" y="138.5" transform="rotate(-90 54.2 138.5)">D8</text>
<text x="66.8" y="140.6">1nF</text>
<text x="108.5" y="139.3">U13</text>
<text x="109.7" y="143.1">Vbus</text>
<text x="117.7" y="142.7" transform="rotate(-90 117.7 142.7)">VS</text>
<text x="121.5" y="143.1">A1</text>
<text x="135.3" y="143">GND</text>
<text x="48.8" y="149.5">GND</text>
<text x="49.1" y="146.6" transform="rotate(-90 49.1 146.6)">CDSOD323-T36S</text>
<text x="64" y="149.5">GND</text>
<text x="121.5" y="145.6">A0</text>
<text x="145.1" y="148.9">+3V3</text>
<text x="86.7" y="153.3">4.7K</text>
<text x="87.6" y="150.7">R9</text>
<text x="109.7" y="153.3">Vin+</text>
<text x="109.7" y="155.8">Vin-</text>
<text x="120.2" y="150.7">SDA</text>
<text x="120.2" y="153.3">SCL</text>
<text x="87.9" y="159.1">100nF</text>
<text x="90.1" y="161.6">C22</text>
<text x="117.7" y="159.5" transform="rotate(-90 117.7 159.5)">GND</text>
<text x="119.4" y="158.3">~{Alert}</text>
<text x="149.6" y="159.9">1uF</text>
<text x="149.6" y="157.4">C25</text>
<text x="87" y="166">R10</text>
<text x="114.8" y="167.2">GND</text>
<text x="118.1" y="162.2">INA233</text>
<text x="145.3" y="167.2">GND</text>
<text x="86.7" y="168.5">4.7K</text>
<text x="79.6" y="176.6" transform="rotate(-90 79.6 176.6)">D9</text>
<text x="74.5" y="184.7" transform="rotate(-90 74.5 184.7)">CDSOD323-T36S</text>
<text x="74.2" y="187.6">GND</text>
</g>
<g font-size="1.8" fill="#0f0f0f">
<text x="119.4" y="35.2">VIO_EN A2</text>
<text x="46.7" y="45.4">VIO_EN</text>
<text x="182.9" y="63.2">VSENSE_FLT</text>
<text x="223.5" y="88.6">VIO_EN</text>
<text x="74.3" y="129.2">VIN_P_FLT</text>
</g>
<g font-size="1.8" fill="#a90000">
<text x="127" y="30.2">A1</text>
<text x="127" y="35.3">A2</text>
<text x="144.7" y="30.2">D1</text>
<text x="144.7" y="35.3">B1</text>
<text x="56.4" y="40.4">1</text>
<text x="74.2" y="40.4">6</text>
<text x="56.4" y="45.5">3</text>
<text x="74.2" y="45.5">4</text>
<text x="126.9" y="42.9">B2</text>
<text x="126.9" y="45.5">D2</text>
<text x="56.4" y="50.5">2</text>
<text x="74.2" y="50.5">5</text>
<text x="126.9" y="50.5">C2</text>
<text x="144.7" y="50.5">C1</text>
<text x="97.1" y="65.8">8</text>
<text x="201.2" y="63.2">8</text>
<text x="210.6" y="60.4" transform="rotate(-90 210.6 60.4)">6</text>
<text x="219" y="63.2">1</text>
<text x="219" y="65.8">2</text>
<text x="97.1" y="70.9">1</text>
<text x="114.9" y="70.9">2</text>
<text x="219" y="70.9">4</text>
<text x="97.1" y="73.4">5</text>
<text x="114.9" y="73.4">6</text>
<text x="200.6" y="73.4">10</text>
<text x="201.2" y="75.9">9</text>
<text x="219" y="73.4">5</text>
<text x="233.4" y="73.7" transform="rotate(-90 233.4 73.7)">1</text>
<text x="97.1" y="78.5">7</text>
<text x="97.1" y="81">3</text>
<text x="114.9" y="81">4</text>
<text x="210.6" y="83.3" transform="rotate(-90 210.6 83.3)">7</text>
<text x="219" y="78.5">3</text>
<text x="230.4" y="78.5">3</text>
<text x="233.4" y="85.2" transform="rotate(-90 233.4 85.2)">2</text>
<text x="107.2" y="142">8</text>
<text x="116.6" y="139.1" transform="rotate(-90 116.6 139.1)">6</text>
<text x="125" y="142">1</text>
<text x="125" y="144.5">2</text>
<text x="125" y="149.6">4</text>
<text x="106.6" y="152.1">10</text>
<text x="107.2" y="154.7">9</text>
<text x="125" y="152.1">5</text>
<text x="116.6" y="162" transform="rotate(-90 116.6 162)">7</text>
<text x="125" y="157.2">3</text>
</g>
<g font-size="1.8" fill="#725600">
<text x="250.4" y="31.3">VIO</text>
<text x="80.2" y="46.6">~{ALERT}</text>
<text x="119.2" y="44">SDA</text>
<text x="119.3" y="46.6">SCL</text>
<text x="21.3" y="61.8">EN</text>
<text x="151.2" y="64.4">VSENSE</text>
<text x="225" y="72">SDA</text>
<text x="237.7" y="72">~{ALERT}</text>
<text x="225" y="74.5">SCL</text>
<text x="68.3" y="82.1">POWER_MODE0</text>
<text x="68.3" y="79.6">POWER_MODE1</text>
<text x="28.6" y="130.4">VIN_P</text>
<text x="131" y="153.3">SCL</text>
<text x="131" y="150.7">SDA</text>
<text x="64.1" y="168.5">VIN_N</text>
</g>
</svg>
